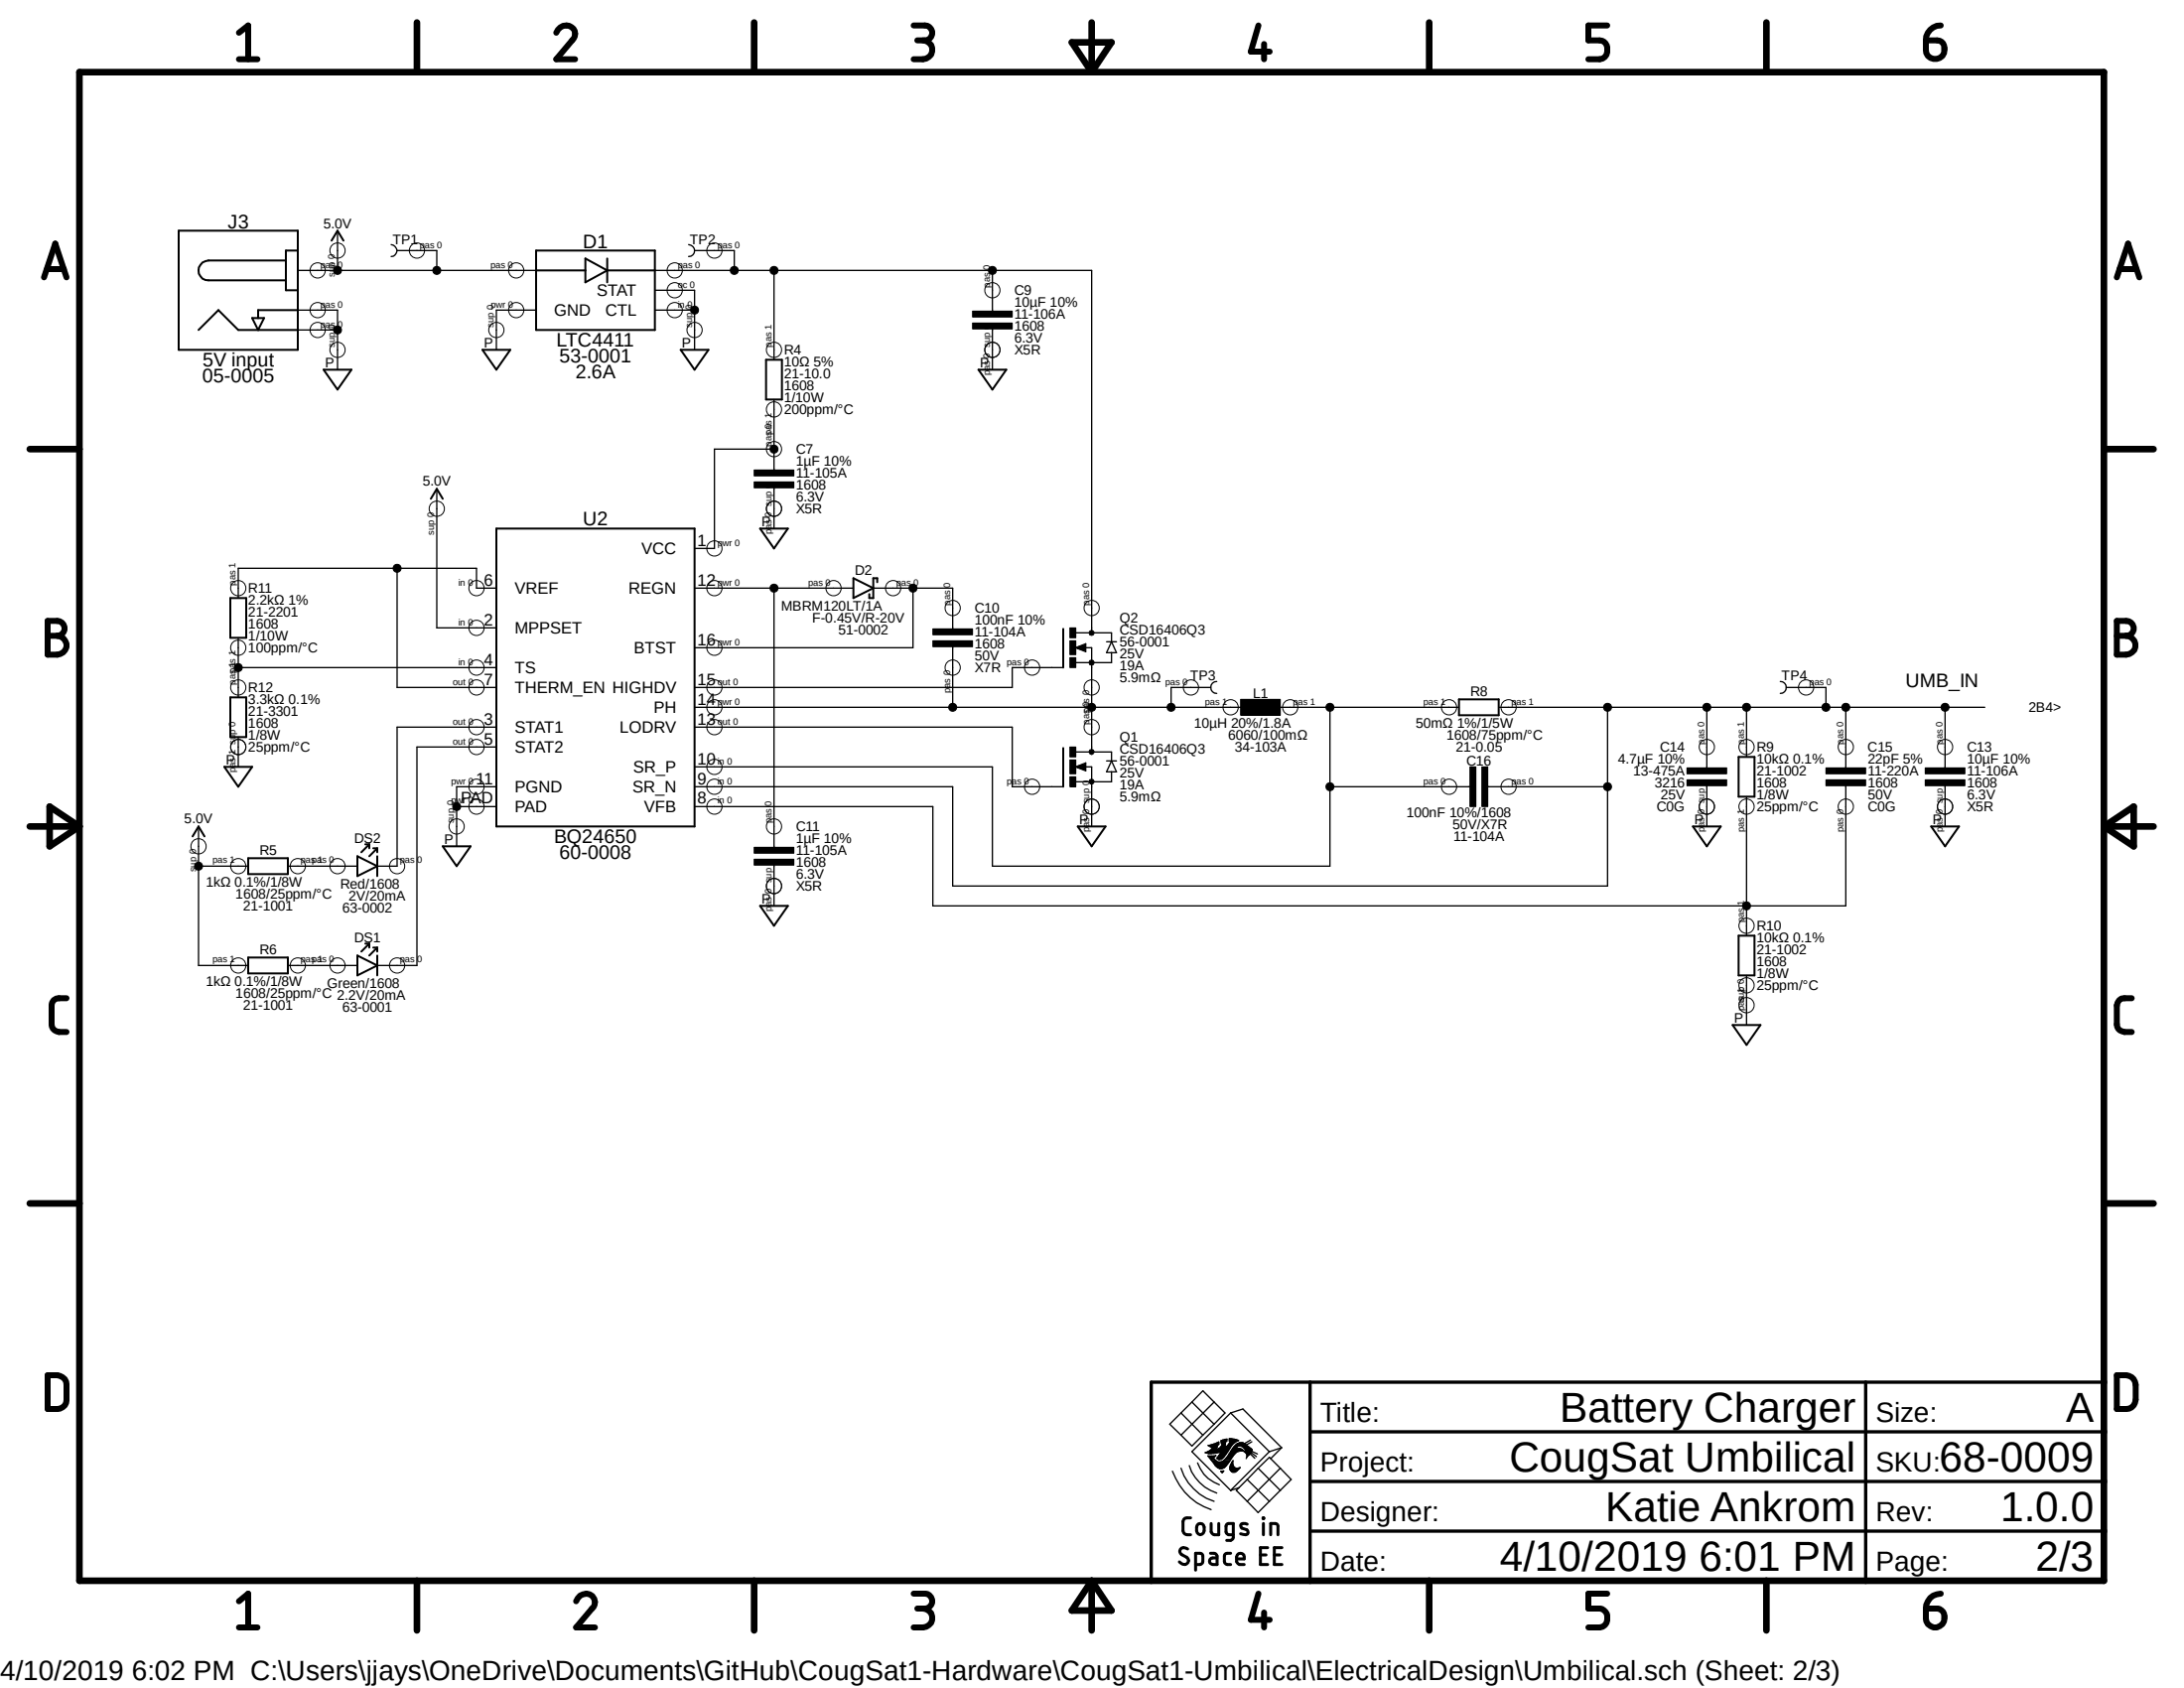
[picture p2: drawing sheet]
<svg xmlns="http://www.w3.org/2000/svg" width="279mm" height="216mm" viewBox="0 0 279 216" stroke-linecap="round" stroke-linejoin="round" font-family="sans-serif">
<path d="M3.4 .6l272.6 209.7M276 .6l-272.6 209.7" fill="none" stroke="#fff" stroke-width=".13"/>
<g fill="none" stroke="#000" stroke-width=".85">
<path d="M10.2 9.2h259v193h-259zM53.3 2.9v6.3M96.5 2.9v6.3M137.1 5.4h5.1l-2.5 3.8zM139.7 2.9v6.3M182.8 2.9v6.3M226 2.9v6.3M3.8 57.4h6.4M269.2 57.4h6.3M3.8 105.7h6.4M6.3 103.2l3.9 2.5-3.9 2.5zM269.2 105.7h6.3"/>
<path d="M269.2 105.7l3.8-2.5v5zM3.8 153.9h6.4M269.2 153.9h6.3M53.3 202.2v6.3M96.5 202.2v6.3M139.7 202.2v6.3M139.7 202.2l2.5 3.8h-5.1zM182.8 202.2v6.3M226 202.2v6.3"/>
</g>
<g fill="none" stroke="#000" stroke-width=".76">
<path d="M30.6 4.2l1.1-.9v4.3M30.6 7.6h2.3M71.2 4.2a1.23 1.23 0 0 1 1.2-.9 1.23 1.23 0 0 1 1.2 1l-.2 .6-2.2 2.7h2.4M116.9 3.3h1.4a.95 .95 0 0 1 1 .9 .95 .95 0 0 1-1 1h-1M118.1 5.2a1.21 1.21 0 0 1 1.2 1.2 1.21 1.21 0 0 1-1.2 1.2h-1.2M161 3.3l-1 3.3h2.4M161.7 5.6v2M205.6 3.3h-2.4v1.9h1.4a1.1 1.1 0 0 1 1 1.4 1.01 1.01 0 0 1-1 1h-1.4M246.4 5.2h1.4a.96 .96 0 0 1 1 1.1 1.19 1.19 0 0 1-1.2 1.3 1.19 1.19 0 0 1-1.2-1.3zM248.3 3.3a1.88 1.88 0 0 0-1.9 1.9M5.6 35.5l1.5-4.3 1.4 4.3M6 34.4h2.2"/>
<path d="M270.8 35.5l1.4-4.3 1.5 4.3M271.1 34.4h2.2M6.1 79.4h1.2a.95 .95 0 0 1 1 1 .95 .95 0 0 1-1 .9 1.21 1.21 0 0 1 1.2 1.2 1.21 1.21 0 0 1-1.2 1.2h-1.2zM270.8 79.4h1.2a.95 .95 0 0 1 1 1 .95 .95 0 0 1-1 .9 1.21 1.21 0 0 1 1.2 1.2 1.21 1.21 0 0 1-1.2 1.2h-1.2zM6.1 81.3h1.2M270.8 81.3h1.2M8.5 127.7h-1a.87 .87 0 0 0-.9 .9v2.4a.97 .97 0 0 0 .9 1h1M272.7 127.7h-.9a.94 .94 0 0 0-1 .9v2.4a.97 .97 0 0 0 1 1h.9M6.1 175.9a2.22 2.22 0 0 1 2.2 .5l.2 .3v.4v1.9a1.13 1.13 0 0 1-1.2 1.2h-1.2zM270.8 175.9a2.07 2.07 0 0 1 2.2 .5l.2 .7v1.9a1.21 1.21 0 0 1-1.2 1.2h-1.2zM30.6 204.8l1.1-1v4.4M30.6 208.2h2.3"/>
<path d="M73.7 204.8a1.2 1.2 0 0 1 1.4-1 1.2 1.2 0 0 1 1 1.4l-.2 .3-2.2 2.7h2.4M116.9 203.8h1.4a.95 .95 0 0 1 1 1 .95 .95 0 0 1-1 .9h-1M118.1 205.7a1.21 1.21 0 0 1 1.2 1.2 1.21 1.21 0 0 1-1.2 1.3h-1.2M161 203.8l-1 3.4h2.4M161.7 206.2v2M205.6 203.8h-2.4v1.9h1.4a1.23 1.23 0 0 1 .9 1.9l-.5 .5-.4 .1h-1.4M246.4 205.7h1.4a1.02 1.02 0 0 1 1 1.3 1.19 1.19 0 0 1-1.2 1.2 1.19 1.19 0 0 1-1.2-1.2zM248.3 203.8a1.88 1.88 0 0 0-1.9 1.9"/>
</g>
<path d="M167.6 176.8v25.4M238.7 176.8v25.4M269.2 176.8h-121.9v25.4M167.6 195.8h101.6M167.6 189.5h101.6M167.6 183.1h101.6" fill="none" stroke="#000" stroke-width=".42"/>
<g fill="none" stroke="#000" stroke-width=".17">
<path d="M38.1 39.7h5.1v7.6M38.1 34.6h30.5M43.2 29.5v5.1M50 31.3a.76 .76 0 0 1 .8 .7 .76 .76 0 0 1-.8 .8M50.8 32h5.1v2.6M68.6 39.7h-5.1v5M83.8 39.7h5.1M83.8 34.6h55.9v46.3M83.8 37.1h5.1v7.6M88.1 31.3a.76 .76 0 0 1 .8 .7 .76 .76 0 0 1-.8 .8M88.9 32h5v2.6M99 34.6v11.4"/>
<path d="M127 34.6v5.2M38.1 42.2h5.1M99 57.4h-7.6v12.7h-2.5M99 51.1v9M127 42.1v5.2M50.8 72.7v15.2h12.7M55.9 62.5v17.8h7.6M63.5 75.2h-2.5v-2.5h-30.5v3.8M88.9 75.2h20.3M99 62.4v5.2M99 75.2v33.2M111.7 75.2h10.2v5.2"/>
<path d="M116.8 75.2v7.6h-27.9M30.5 85.4h33M30.5 81.6v7.6M30.5 94.3v3.8M63.5 93h-12.7v17.8h-2.5M63.5 95.5h-10.2v28h-5M88.9 90.5h69.8M88.9 93h40.6v7.6h6.3M121.9 82.7v7.8M135.8 85.4h-6.3v2.5h-40.6M137.6 82.8l1.3-.5v1.1zM137.6 98.1l1.3-.5v1z"/>
<path d="M137.7 80.9h4.5v1.2M137.7 96.2h4.5v1.1M138.8 82.8h.9v13.4M138.8 98.1h.9v7.6M141.6 82.1h1.2M141.6 97.3h1.2M142.2 83.5v1.3h-4.6M142.2 98.7v1.3h-4.6M142.2 82.1l.6 1.4h-1.2zM142.2 97.3l.6 1.4h-1.2zM154.9 87.9h-5.1v2.6M155.7 87.2a.76 .76 0 0 0-.8 .7 .76 .76 0 0 0 .8 .8"/>
<path d="M163.8 90.5h22.8M170.1 90.5v20.3h-43.1v-12.7h-38.1M191.7 90.5h62.2M205.7 90.5v22.8h-83.8v-12.7h-33M218.4 90.5v7.7M223.4 90.5v6.3M227.8 87.2a.76 .76 0 0 1 .7 .7 .76 .76 0 0 1-.7 .8M228.5 87.9h5.1v2.6M236.1 90.5v7.7M248.8 90.5v7.7M25.4 105.7v17.8h6.3M25.4 110.8h6.3"/>
<path d="M36.8 110.8h8.9M58.4 103.2h5.1M63.5 100.6h-5.1v7.6M99 110.7v5.2M170.1 100.6h17.9M190.3 100.6h15.4M218.4 100.5v5.2M223.4 101.9v17.8M236.1 100.5v15.4h-116.8v-12.7h-30.4M248.8 100.5v5.2M36.8 123.5h8.9M223.4 124.8v6.3"/>
<path d="M152.5 179.3l1.4-1.4 2.8 2.8-1.4 1.5M152.5 179.3l-2.9 2.9 1.5 1.4M152.5 179.3l2.8 2.9M155.3 179.3l-4.2 4.3M150 188.2a7.9 7.9 0 0 0 4.9 4.9M151.1 187.8a6.6 6.6 0 0 0 4.2 4.2M151.1 183.6l1.4 1.4 1.4-1.4M151.1 180.7l2.8 2.9M152.1 187.5a5.5 5.5 0 0 0 3.6 3.5M153.2 187.1a4.4 4.4 0 0 0 2.8 2.8M154.3 185.8h1.6M154.3 185.8h1.3"/>
<path d="M154.5 185.7l-.3 .1 .7 .1 .8-.1 .5-.2-.3 .6M154.5 185.7h1.7M154.6 186.3h.8M154.6 184.9h1.1M154.6 186.4h.7M154.7 185.6h2.4M154.7 186.4h.5M154.7 185h1M154.7 186.4l.7 1M154.8 186.5h.5M154.8 185.5h2.4M154.9 186.6h.4"/>
<path d="M154.9 185.1h.8M154.9 184.8h.9M154.9 186.7h.5M154.9 185.4l-.4 .3M154.9 185.4h.7M155 185.3h.6M155 186.8h.5M155.1 186.9h.5M155.1 185.2h.6M155.1 185.3h.6M155.2 187.1h2M155.2 184.7h.7"/>
<path d="M155.2 186.4l.1 .2M155.3 187.2h1.8M155.3 182.2l-1.4 1.4M155.3 186.6l.5 .4M155.4 187.3h1.6M155.4 187.4l.2 .2M155.4 187.4h1.5M155.5 186.2h.1M155.5 184.6h.4M155.5 187.5h1.3M155.5 186.2h-1l.2 .2M155.5 186.2l-.3 .2"/>
<path d="M155.6 187.6a.7 .7 0 0 0 .9 .1M155.6 187.6h1.2M155.7 185.4h1.5M155.7 187.7h1M155.7 186.5h.7M155.7 186.4h.8M155.7 184.5h.2M155.8 186.4h.7M155.8 187.7h.7M155.8 186.6h.5M155.8 185.3h1.5M155.9 186.3h.7"/>
<path d="M155.9 184.4h.1M155.9 184.4v.3l-.2 .1-.1 .6M155.9 184.4l-.6 .3-.7 .2 .6 .3-.3 .2M155.9 186.2h.8M156 186.1h.8M156 185.3h1.4M156 186h.8M156.1 185.9h.8M156.1 185.2h1.3M156.1 185.8h.8M156.2 185.1l-.6 .3M156.2 185.8h.8"/>
<path d="M156.2 185.1h.6M156.2 184.3l.1 .3h.1l-.1 .3M156.2 185.7h.9M156.2 185h.5M156.2 184.4h.6M156.2 184.3h.7M156.3 188.3h.1M156.3 187h.9M156.3 184.5h.5M156.3 184.9l-.1 .2M156.3 184.9h.4M156.3 184.8h.4"/>
<path d="M156.3 184.7h.5M156.4 188.2l.1-.1-.2 .2M156.4 184.6h.4M156.4 186.9l-.3 .1h-.9M156.4 186.9h.9M156.4 184.2l-.2 .1M156.4 184.2h.5M156.5 188.2h-.3l.2 .2M156.5 186.8h.9M156.7 186.7h.7M156.7 184.1h.3l-.1 .3h-.7M156.7 184.1l-.3 .1"/>
<path d="M156.7 184.1h.2M156.7 187.7h-.2M156.7 184.9l.1 .2 .1-.1M156.8 184.4l-.1 .5M156.8 186.6h.7M156.8 185.1h.6M156.8 186.5h.7M156.8 187.5l-.1 .2M156.9 186.4h.7M156.9 185h.6M157 186.4h.6M157 184.9h.6"/>
<path d="M157.1 185.7l-.3 .3a.98 .98 0 0 1-.9 .7l-.2-.2 .2-.3M157.1 186.3h.6M157.1 186.3l-.7 .6M157.1 186.2h.7M157.1 184.8h.5M157.1 187.2l-.3 .3M157.2 184.7l-.3 .3M157.2 186.1h.6M157.2 184.7h.5M157.2 186h.7M157.3 185.9h.7M157.3 185.3l-.2 .4"/>
<path d="M157.3 184.6h.5M157.3 184.3h1M157.3 184.2h1M157.3 184.1h.8M157.3 184.5h.6M157.4 187.9h1.1M157.4 187.8h1.1M157.4 187.7h.6M157.4 187.7h.5M157.4 185.8h.7M157.4 188h1M157.4 187.6h.4"/>
<path d="M157.4 187.5h.4M157.4 184.4h.8M157.4 185.8h.8M157.4 184.4h.6M157.4 180.7l5 5M157.4 180.7l-4.9 5 5 5M157.4 180.7l1.6-.5 5 5M157.4 188.1h.9M157.4 187.4h.3M157.4 185.7h.9M157.5 187.3h.2M157.5 185.6h1.1"/>
<path d="M157.5 188.2h.7M157.5 187.2h.2M157.6 187.2h.1M157.6 185.5h1.4M157.6 187.1h.1M157.6 185.4h1.4M157.6 187h.1M157.6 185.3h1.2M157.7 188.3h.3M157.7 187.2v-.4l-.2 .5a.79 .79 0 0 0-.1 .8M157.7 187.2l.1 .3M157.7 186.9h.1"/>
<path d="M157.7 185.3h.4M157.8 187.5l.3 .3h.2l.4-.1-.7 .6h-.3l-.3-.2M157.8 185.2h.3M157.9 185.1h.3M157.9 185h.4M158 184.9h1.6M158.2 184.4a1.88 1.88 0 0 0-.9 .9M158.2 184.4l.3-.2-1.2-.2v.3h.1l-.2 .4M158.2 184.7h1.1M158.3 185l-.3 .2 .4 .1a.95 .95 0 0 1 .8 .4M158.3 184.6h.9M158.3 184.6l.7-.1 1.2 .9"/>
<path d="M158.3 184.6a4.1 4.1 0 0 0-1.2 1.7M158.3 185a.79 .79 0 0 1 1.1 .7h-.1l.2 .3M158.5 187.7h.1M158.8 185h.8M159 185.1h.8M159 185.6l.2 .1M159.1 185.2h.8M159.2 185.7h.1M159.2 185.6a1.53 1.53 0 0 0-1.8 1l-.3 .6M159.2 185.3h.8M159.3 185.3h.8M159.3 185.8h.8"/>
<path d="M159.3 185.4h.9M159.3 185.5h.8M159.4 185.8h.6M159.4 185.7h.7M159.4 185.6h.7M159.5 185.9h.5M159.5 186.4l-.1 .2M159.5 186.1h.3M159.5 186h.4M159.5 186l.1 .2M159.6 189.2l-1.4 1.4 1.4 1.4M159.6 189.2l2.8 2.8"/>
<path d="M159.6 186.3h.1M159.6 186.2h.1M159.6 186.2l-.1 .2M159.9 185.9l.6 .6M160 184.2l-.8 .5M160 185.9l-.4 .3M160.1 185.8l.6 .5M160.1 185.8l-.1 .1M160.1 185.6l.8 .4M160.1 184.4l-.7 .4h-1.3M160.2 185.4l-.1 .4M161 187.8l1.4-1.4 1.4 1.4"/>
<path d="M161 187.8l-1.4 1.4M161 187.8l2.8 2.8M162.4 185.7l-5 4.9 1.1-.3M163.8 187.8l1.4 1.4-4.2 4.3-1.4-1.5M163.8 187.8l-4.2 4.2M164 185.2l-1.6 .5M164 185.2l-1.4 1.4"/>
</g>
<g fill="none" stroke="#000" stroke-width=".38">
<path d="M151.9 198.1a.6 .6 0 0 0-1 .3l.3 .4 .6 .4a.51 .51 0 0 1 .2 .7 .51 .51 0 0 1-.7 .2l-.4-.3M152.3 194.1l-.7 .1-.3 .4v1.2l.1 .2 .4 .3h.5M153.2 195.1a.49 .49 0 0 1 .5-.2 .49 .49 0 0 1 .4 .4v.5a.49 .49 0 0 1-.5 .5 .49 .49 0 0 1-.5-.5zM154.9 198.7h.6l.2 .3v1.1h-.5a.42 .42 0 0 1-.5-.4 .42 .42 0 0 1 .5-.4h.5M154.9 194.9v1l.4 .4h.6v-1.4M157.4 198.7h-.6l-.2 .3 .1 .9 .3 .2h.4M157.8 196.3h-.6l-.3-.2-.1-.9 .2-.3h.8v1.7l-.1 .2-.3 .2h-.5M158.2 199.4h1a.51 .51 0 0 0-.4-.7 .51 .51 0 0 0-.6 .4v.6l.1 .2 .3 .2h.6M159.6 194.9a.61 .61 0 0 0-.9 .2l.2 .4 .6 .2 .2 .3-.1 .2-.2 .1-.7-.1M161.2 198.9h.8M161.6 194.1l.1 .1zM161.6 194.9v1.4"/>
<path d="M162.2 198h-1v2.1h1M162.6 196.3v-1.4h.6l.2 .1 .1 1.3M163 198.9h.7M164 198h-1v2.1h1M153 200.1h.5l.3-.2 .1-.9-.2-.3h-.7v2.1"/>
</g>
<g fill="none" stroke="#000" stroke-width=".25">
<path d="M22.9 29.5h15.2v15.2h-15.2zM36.6 33.3h-9.9a1.27 1.27 0 0 0-1.3 1.3 1.27 1.27 0 0 0 1.3 1.3h9.9M38.1 39.7h-5.1v1M38.1 32h-1.5v5.1h1.5M42.4 30.8l.8-1.3 .7 1.3M68.6 32h15.2v10.2h-15.2zM68.6 34.6h6.3M74.9 33.1l2.8 1.5-2.8 1.5zM77.7 34.6h6.1M77.7 33.1v3M25.4 42.2l2.5-2.5 2.6 2.5h7.6M32.3 40.7h1.5l-.8 1.5z"/>
<path d="M41.4 47.3h3.6l-1.8 2.5zM61.7 44.7h3.6l-1.8 2.6zM87.1 44.7h3.5l-1.7 2.6zM98 46h2v5.1h-2zM125.2 47.3h3.5l-1.7 2.5zM29.5 76.5h2v5.1h-2zM55.1 63.8l.8-1.3 .7 1.3M63.5 67.6h25.4v38.1h-25.4zM97.2 67.6h3.6l-1.8 2.5zM109.2 74l2.5 1.2-2.5 1.3zM112.2 74.5v-.5h-.5v2.5h-.5v-.5M28.7 98.1h3.6l-1.8 2.5z"/>
<path d="M29.5 89.2h2v5.1h-2zM136 80.4v5M136 95.7v4.9M186.6 89.5h5.1v2h-5.1zM222.4 96.8h2.1v5.1h-2.1zM24.6 107l.8-1.3 .8 1.3M31.7 109.8h5.1v2h-5.1zM45.7 109.5l2.6 1.3-2.6 1.3zM46.7 108h.5M47.2 108v.5M47.2 108l-1 1M47.8 108.5h.5"/>
<path d="M48.3 108.5v.5M48.3 109.5v2.6M48.3 108.5l-1.1 1M56.6 108.2h3.6l-1.8 2.6zM97.2 115.9h3.6l-1.8 2.5zM137.9 105.7h3.5l-1.7 2.5zM216.6 105.7h3.5l-1.7 2.5zM222.4 119.7h2.1v5.1h-2.1zM247.1 105.7h3.5l-1.8 2.5zM31.7 122.5h5.1v2h-5.1zM45.7 122.2l2.6 1.3-2.6 1.3zM46.7 120.7h.5"/>
<path d="M47.2 120.7l-1 1M47.2 120.7v.5M47.8 121.2h.5M48.3 121.2v.5M48.3 122.2v2.6M48.3 121.2l-1.1 1M221.7 131.1h3.5l-1.8 2.5z"/>
</g>
<g fill="#000">
<path d="M124.4 39.8h5.1v.8h-5.1z" fill-rule="evenodd"/>
<path d="M124.4 41.3h5.1v.8h-5.1z" fill-rule="evenodd"/>
<path d="M96.5 60.1h5.1v.8h-5.1z" fill-rule="evenodd"/>
<path d="M96.5 61.6h5.1v.8h-5.1z" fill-rule="evenodd"/>
<path d="M119.3 80.4h5.1v.8h-5.1z" fill-rule="evenodd"/>
<path d="M119.3 82h5.1v.7h-5.1z" fill-rule="evenodd"/>
<path d="M136.9 84.1h.7v1.3h-.7z" fill-rule="evenodd"/>
<path d="M136.9 80.3h.7v1.3h-.7z" fill-rule="evenodd"/>
<path d="M136.9 82h.7v1.7h-.7z" fill-rule="evenodd"/>
<path d="M136.9 99.4h.7v1.2h-.7z" fill-rule="evenodd"/>
<path d="M136.9 95.5h.7v1.3h-.7z" fill-rule="evenodd"/>
<path d="M136.9 97.2h.7v1.8h-.7z" fill-rule="evenodd"/>
<path d="M139.4 84.5l.3-.1 .2 .1 .1 .3-.1 .2-.2 .1-.3-.1-.1-.2z" fill-rule="evenodd"/>
<path d="M139.4 80.7l.3-.1 .2 .1 .1 .2-.1 .3-.2 .1-.3-.1-.1-.3z" fill-rule="evenodd"/>
<path d="M139.4 99.7h.3h.2l.1 .3-.1 .2-.2 .1-.3-.1-.1-.2z" fill-rule="evenodd"/>
<path d="M139.4 95.9l.3-.1 .2 .1 .1 .3-.1 .2-.2 .1-.3-.1-.1-.2z" fill-rule="evenodd"/>
<path d="M158.7 89.5h5.1v2h-5.1z" fill-rule="evenodd"/>
<path d="M188 98.1h.8v5.1h-.8z" fill-rule="evenodd"/>
<path d="M189.6 98.1h.7v5.1h-.7z" fill-rule="evenodd"/>
<path d="M215.8 98.2h5.1v.8h-5.1z" fill-rule="evenodd"/>
<path d="M215.8 99.7h5.1v.8h-5.1z" fill-rule="evenodd"/>
<path d="M233.6 98.2h5.1v.8h-5.1z" fill-rule="evenodd"/>
<path d="M233.6 99.7h5.1v.8h-5.1z" fill-rule="evenodd"/>
<path d="M246.3 98.2h5.1v.8h-5.1z" fill-rule="evenodd"/>
<path d="M246.3 99.7h5.1v.8h-5.1z" fill-rule="evenodd"/>
<path d="M96.5 108.4h5.1v.7h-5.1z" fill-rule="evenodd"/>
<path d="M96.5 109.9h5.1v.8h-5.1z" fill-rule="evenodd"/>
<circle cx="43.2" cy="34.6" r=".51"/>
<circle cx="55.9" cy="34.6" r=".51"/>
<circle cx="88.9" cy="39.7" r=".51"/>
<circle cx="93.9" cy="34.6" r=".51"/>
<circle cx="99" cy="34.6" r=".51"/>
<circle cx="127" cy="34.6" r=".51"/>
<circle cx="43.2" cy="42.2" r=".51"/>
<circle cx="99" cy="57.4" r=".51"/>
<circle cx="50.8" cy="72.7" r=".51"/>
<circle cx="99" cy="75.2" r=".51"/>
<circle cx="116.8" cy="75.2" r=".51"/>
<circle cx="30.5" cy="85.4" r=".51"/>
<circle cx="121.9" cy="90.5" r=".51"/>
<circle cx="139.7" cy="90.5" r=".51"/>
<circle cx="149.8" cy="90.5" r=".51"/>
<circle cx="170.1" cy="90.5" r=".51"/>
<circle cx="205.7" cy="90.5" r=".51"/>
<circle cx="218.4" cy="90.5" r=".51"/>
<circle cx="223.4" cy="90.5" r=".51"/>
<circle cx="233.6" cy="90.5" r=".51"/>
<circle cx="236.1" cy="90.5" r=".51"/>
<circle cx="248.8" cy="90.5" r=".51"/>
<circle cx="25.4" cy="110.8" r=".51"/>
<circle cx="58.4" cy="103.2" r=".51"/>
<circle cx="170.1" cy="100.6" r=".51"/>
<circle cx="205.7" cy="100.6" r=".51"/>
<circle cx="223.4" cy="115.9" r=".51"/>
</g>
<g fill="none" stroke="#000" stroke-width=".13">
<path d="M124.4 39.8h5.1v.8h-5.1zM124.4 41.3h5.1v.8h-5.1zM96.5 60.1h5.1v.8h-5.1zM96.5 61.6h5.1v.8h-5.1zM119.3 80.4h5.1v.8h-5.1zM119.3 82h5.1v.7h-5.1zM136.9 84.1h.7v1.3h-.7zM136.9 80.3h.7v1.3h-.7zM136.9 82h.7v1.7h-.7zM136.9 99.4h.7v1.2h-.7zM136.9 95.5h.7v1.3h-.7zM136.9 97.2h.7v1.8h-.7z"/>
<path d="M139.4 84.5l.3-.1 .2 .1 .1 .3-.1 .2-.2 .1-.3-.1-.1-.2zM139.4 80.7l.3-.1 .2 .1 .1 .2-.1 .3-.2 .1-.3-.1-.1-.3zM139.4 99.7h.3h.2l.1 .3-.1 .2-.2 .1-.3-.1-.1-.2zM139.4 95.9l.3-.1 .2 .1 .1 .3-.1 .2-.2 .1-.3-.1-.1-.2zM158.7 89.5h5.1v2h-5.1zM188 98.1h.8v5.1h-.8zM189.6 98.1h.7v5.1h-.7zM215.8 98.2h5.1v.8h-5.1zM215.8 99.7h5.1v.8h-5.1zM233.6 98.2h5.1v.8h-5.1zM233.6 99.7h5.1v.8h-5.1zM246.3 98.2h5.1v.8h-5.1z"/>
<path d="M246.3 99.7h5.1v.8h-5.1zM96.5 108.4h5.1v.7h-5.1zM96.5 109.9h5.1v.8h-5.1z"/>
<circle cx="40.6" cy="34.6" r=".98"/>
<circle cx="40.6" cy="39.7" r=".98"/>
<circle cx="43.2" cy="34.6" r=".51"/>
<circle cx="43.2" cy="32" r=".98"/>
<circle cx="53.3" cy="32" r=".98"/>
<circle cx="55.9" cy="34.6" r=".51"/>
<circle cx="66" cy="34.6" r=".98"/>
<circle cx="66" cy="39.7" r=".98"/>
<circle cx="86.3" cy="34.6" r=".98"/>
<circle cx="86.3" cy="39.7" r=".98"/>
<circle cx="86.3" cy="37.1" r=".98"/>
<circle cx="88.9" cy="39.7" r=".51"/>
<circle cx="91.4" cy="32" r=".98"/>
<circle cx="93.9" cy="34.6" r=".51"/>
<circle cx="99" cy="34.6" r=".51"/>
<circle cx="127" cy="34.6" r=".51"/>
<circle cx="127" cy="37.1" r=".98"/>
<circle cx="40.6" cy="42.2" r=".98"/>
<circle cx="43.2" cy="42.2" r=".51"/>
<circle cx="43.2" cy="44.7" r=".98"/>
<circle cx="63.5" cy="42.2" r=".98"/>
<circle cx="88.9" cy="42.2" r=".98"/>
<circle cx="99" cy="57.4" r=".51"/>
<circle cx="99" cy="44.7" r=".98"/>
<circle cx="99" cy="57.4" r=".98"/>
<circle cx="99" cy="52.4" r=".98"/>
<circle cx="127" cy="44.7" r=".98"/>
<circle cx="30.5" cy="75.2" r=".98"/>
<circle cx="50.8" cy="72.7" r=".51"/>
<circle cx="55.9" cy="65.1" r=".98"/>
<circle cx="61" cy="75.2" r=".98"/>
<circle cx="91.4" cy="75.2" r=".98"/>
<circle cx="91.4" cy="70.1" r=".98"/>
<circle cx="99" cy="75.2" r=".51"/>
<circle cx="99" cy="65.1" r=".98"/>
<circle cx="106.6" cy="75.2" r=".98"/>
<circle cx="114.3" cy="75.2" r=".98"/>
<circle cx="116.8" cy="75.2" r=".51"/>
<circle cx="121.9" cy="77.8" r=".98"/>
<circle cx="139.7" cy="77.8" r=".98"/>
<circle cx="30.5" cy="85.4" r=".51"/>
<circle cx="30.5" cy="87.9" r=".98"/>
<circle cx="30.5" cy="82.8" r=".98"/>
<circle cx="30.5" cy="95.5" r=".98"/>
<circle cx="61" cy="80.3" r=".98"/>
<circle cx="61" cy="93" r=".98"/>
<circle cx="61" cy="87.9" r=".98"/>
<circle cx="61" cy="95.5" r=".98"/>
<circle cx="61" cy="85.4" r=".98"/>
<circle cx="91.4" cy="90.5" r=".98"/>
<circle cx="91.4" cy="82.8" r=".98"/>
<circle cx="91.4" cy="87.9" r=".98"/>
<circle cx="91.4" cy="93" r=".98"/>
<circle cx="91.4" cy="98.1" r=".98"/>
<circle cx="121.9" cy="90.5" r=".51"/>
<circle cx="121.9" cy="85.4" r=".98"/>
<circle cx="132" cy="85.4" r=".98"/>
<circle cx="139.7" cy="90.5" r=".51"/>
<circle cx="139.7" cy="93" r=".98"/>
<circle cx="139.7" cy="87.9" r=".98"/>
<circle cx="149.8" cy="90.5" r=".51"/>
<circle cx="152.4" cy="87.9" r=".98"/>
<circle cx="157.4" cy="90.5" r=".98"/>
<circle cx="165.1" cy="90.5" r=".98"/>
<circle cx="170.1" cy="90.5" r=".51"/>
<circle cx="185.4" cy="90.5" r=".98"/>
<circle cx="193" cy="90.5" r=".98"/>
<circle cx="205.7" cy="90.5" r=".51"/>
<circle cx="218.4" cy="90.5" r=".51"/>
<circle cx="218.4" cy="95.5" r=".98"/>
<circle cx="223.4" cy="90.5" r=".51"/>
<circle cx="223.4" cy="95.5" r=".98"/>
<circle cx="231.1" cy="87.9" r=".98"/>
<circle cx="233.6" cy="90.5" r=".51"/>
<circle cx="236.1" cy="90.5" r=".51"/>
<circle cx="236.1" cy="95.5" r=".98"/>
<circle cx="248.8" cy="90.5" r=".51"/>
<circle cx="248.8" cy="95.5" r=".98"/>
<circle cx="25.4" cy="110.8" r=".51"/>
<circle cx="25.4" cy="108.2" r=".98"/>
<circle cx="30.5" cy="110.8" r=".98"/>
<circle cx="38.1" cy="110.8" r=".98"/>
<circle cx="43.2" cy="110.8" r=".98"/>
<circle cx="50.8" cy="110.8" r=".98"/>
<circle cx="58.4" cy="103.2" r=".51"/>
<circle cx="58.4" cy="105.7" r=".98"/>
<circle cx="61" cy="100.6" r=".98"/>
<circle cx="61" cy="103.2" r=".98"/>
<circle cx="91.4" cy="103.2" r=".98"/>
<circle cx="91.4" cy="100.6" r=".98"/>
<circle cx="99" cy="113.3" r=".98"/>
<circle cx="99" cy="105.7" r=".98"/>
<circle cx="132" cy="100.6" r=".98"/>
<circle cx="139.7" cy="103.2" r=".98"/>
<circle cx="170.1" cy="100.6" r=".51"/>
<circle cx="185.4" cy="100.6" r=".98"/>
<circle cx="193" cy="100.6" r=".98"/>
<circle cx="205.7" cy="100.6" r=".51"/>
<circle cx="218.4" cy="103.2" r=".98"/>
<circle cx="223.4" cy="115.9" r=".51"/>
<circle cx="223.4" cy="103.2" r=".98"/>
<circle cx="223.4" cy="118.4" r=".98"/>
<circle cx="236.1" cy="103.2" r=".98"/>
<circle cx="248.8" cy="103.2" r=".98"/>
<circle cx="30.5" cy="123.5" r=".98"/>
<circle cx="38.1" cy="123.5" r=".98"/>
<circle cx="43.2" cy="123.5" r=".98"/>
<circle cx="50.8" cy="123.5" r=".98"/>
<circle cx="223.4" cy="128.6" r=".98"/>
<circle cx="223.4" cy="126" r=".98"/>
</g>
<path d="M138.8 82.6l-.9 .2 .9 .3v-.3h-.3M138.8 97.8l-.9 .3 .9 .2v-.2h-.3" fill="none" stroke="#000" stroke-width=".34"/>
<g font-size="5.4">
<text x="199.5" y="181.9">Battery Charger</text>
<text x="264.3" y="181.9">A</text>
<text x="193.1" y="188.2">CougSat Umbilical</text>
<text x="248.1" y="188.2">68-0009</text>
<text x="205.4" y="194.6">Katie Ankrom</text>
<text x="255.9" y="194.6">1.0.0</text>
<text x="191.9" y="200.9">4/10/2019 6:01 PM</text>
<text x="260.4" y="200.9">2/3</text>
</g>
<g font-size="3.6">
<text x="168.9" y="181.9">Title:</text>
<text x="239.9" y="181.9">Size:</text>
<text x="168.9" y="188.2">Project:</text>
<text x="240" y="188.2">SKU:</text>
<text x="168.9" y="194.6">Designer:</text>
<text x="239.9" y="194.6">Rev:</text>
<text x="168.9" y="200.9">Date:</text>
<text x="239.9" y="200.9">Page:</text>
<text x="0" y="214.9">4/10/2019 6:02 PM C:\Users\jjays\OneDrive\Documents\GitHub\CougSat1-Hardware\CougSat1-Umbilical\ElectricalDesign\Umbilical.sch (Sheet: 2/3)</text>
</g>
<g font-size="2.5">
<text x="29.2" y="29.2">J3</text>
<text x="74.6" y="31.7">D1</text>
<text x="25.9" y="46.9">5V input</text>
<text x="71.2" y="44.4">LTC4411</text>
<text x="71.5" y="46.4">53-0001</text>
<text x="25.9" y="48.9">05-0005</text>
<text x="73.6" y="48.4">2.6A</text>
<text x="74.6" y="67.2">U2</text>
<text x="243.8" y="87.9">UMB_IN</text>
<text x="70.9" y="107.9">BQ24650</text>
<text x="71.5" y="109.9">60-0008</text>
</g>
<g font-size="2.1">
<text x="70.9" y="40.4">GND</text>
<text x="76.4" y="37.9">STAT</text>
<text x="77.4" y="40.4">CTL</text>
<text x="82.1" y="70.9">VCC</text>
<text x="89.2" y="69.8">1</text>
<text x="61.9" y="74.9">6</text>
<text x="65.8" y="76">VREF</text>
<text x="80.4" y="76">REGN</text>
<text x="89.2" y="74.9">12</text>
<text x="61.9" y="80">2</text>
<text x="65.8" y="81.1">MPPSET</text>
<text x="81.1" y="83.6">BTST</text>
<text x="89.2" y="82.5">16</text>
<text x="61.9" y="87.6">7</text>
<text x="61.9" y="85">4</text>
<text x="65.8" y="88.7">THERM_EN HIGHDV</text>
<text x="65.8" y="86.1">TS</text>
<text x="89.2" y="87.6">15</text>
<text x="61.9" y="95.2">5</text>
<text x="61.9" y="92.7">3</text>
<text x="65.8" y="93.8">STAT1</text>
<text x="79.3" y="93.8">LODRV</text>
<text x="83.6" y="91.2">PH</text>
<text x="89.2" y="90.1">14</text>
<text x="89.2" y="92.7">13</text>
<text x="60.9" y="100.3">11</text>
<text x="65.8" y="101.4">PGND</text>
<text x="65.8" y="96.3">STAT2</text>
<text x="80.9" y="101.4">SR_N</text>
<text x="81" y="98.8">SR_P</text>
<text x="89.2" y="97.7">10</text>
<text x="89.2" y="100.3">9</text>
<text x="59" y="102.8">PAD</text>
<text x="65.8" y="103.9">PAD</text>
<text x="82.4" y="103.9">VFB</text>
<text x="89.2" y="102.8">8</text>
</g>
<g font-size="1.8">
<text x="41.4" y="29.2">5.0V</text>
<text x="50.2" y="31.2">TP1</text>
<text x="88.3" y="31.2">TP2</text>
<text x="129.8" y="40.8">11-106A</text>
<text x="129.8" y="39.3">10µF 10%</text>
<text x="129.8" y="37.8">C9</text>
<text x="41.6" y="47">P</text>
<text x="61.9" y="44.5">P</text>
<text x="87.2" y="44.5">P</text>
<text x="100.3" y="46.9">10Ω 5%</text>
<text x="100.3" y="45.4">R4</text>
<text x="125.3" y="47">P</text>
<text x="129.8" y="42.3">1608</text>
<text x="129.8" y="43.9">6.3V</text>
<text x="129.8" y="45.4">X5R</text>
<text x="100.3" y="50">1608</text>
<text x="100.3" y="51.5">1/10W</text>
<text x="100.3" y="53">200ppm/°C</text>
<text x="100.3" y="48.4">21-10.0</text>
<text x="101.8" y="59.6">1µF 10%</text>
<text x="101.8" y="58.1">C7</text>
<text x="54.1" y="62.1">5.0V</text>
<text x="101.8" y="61.1">11-105A</text>
<text x="101.8" y="62.7">1608</text>
<text x="101.8" y="64.2">6.3V</text>
<text x="101.8" y="65.7">X5R</text>
<text x="97.4" y="67.4">P</text>
<text x="31.7" y="77.4">2.2kΩ 1%</text>
<text x="31.7" y="75.9">R11</text>
<text x="109.3" y="73.6">D2</text>
<text x="31.7" y="80.4">1608</text>
<text x="31.7" y="82">1/10W</text>
<text x="31.7" y="83.5">100ppm/°C</text>
<text x="31.7" y="78.9">21-2201</text>
<text x="99.9" y="78.1">MBRM120LT/1A</text>
<text x="103.9" y="79.7">F-0.45V R-20V</text>
<text x="107.2" y="81.2">51-0002</text>
<text x="110.2" y="79.7">/</text>
<text x="124.7" y="81.5">11-104A</text>
<text x="124.7" y="83">1608</text>
<text x="124.7" y="79.9">100nF 10%</text>
<text x="124.7" y="78.4">C10</text>
<text x="143.2" y="82.7">56-0001</text>
<text x="143.2" y="81.2">CSD16406Q3</text>
<text x="143.2" y="79.7">Q2</text>
<text x="31.7" y="88.6">R12</text>
<text x="124.7" y="84.5">50V</text>
<text x="124.7" y="86">X7R</text>
<text x="143.2" y="84.2">25V</text>
<text x="143.2" y="85.8">19A</text>
<text x="143.2" y="87.3">5.9mΩ</text>
<text x="152.2" y="87">TP3</text>
<text x="160.3" y="89.3">L1</text>
<text x="188.1" y="89.1">R8</text>
<text x="227.9" y="87">TP4</text>
<text x="31.7" y="93.1">1608</text>
<text x="31.7" y="94.7">1/8W</text>
<text x="31.7" y="91.6">21-3301</text>
<text x="31.7" y="90.1">3.3kΩ 0.1%</text>
<text x="143.2" y="94.9">Q1</text>
<text x="152.7" y="93.1">10µH 20%/1.8A</text>
<text x="157.1" y="94.7">6060/100mΩ</text>
<text x="181.1" y="93.1">50mΩ 1%/1/5W</text>
<text x="185" y="94.7">1608/75ppm/°C</text>
<text x="259.5" y="91.1">2B4&gt;</text>
<text x="28.9" y="97.8">P</text>
<text x="31.7" y="96.2">25ppm/°C</text>
<text x="143.2" y="98">56-0001</text>
<text x="143.2" y="99.5">25V</text>
<text x="143.2" y="101">19A</text>
<text x="143.2" y="96.4">CSD16406Q3</text>
<text x="157.9" y="96.2">34-103A</text>
<text x="186.2" y="96.2">21-0.05</text>
<text x="187.6" y="98">C16</text>
<text x="207" y="97.7">4.7µF 10%</text>
<text x="208.9" y="99.2">13-475A</text>
<text x="211.7" y="100.8">3216</text>
<text x="212.3" y="96.2">C14</text>
<text x="224.7" y="100.8">1608</text>
<text x="224.7" y="99.2">21-1002</text>
<text x="224.7" y="97.7">10kΩ 0.1%</text>
<text x="224.7" y="96.2">R9</text>
<text x="238.9" y="96.2">C15</text>
<text x="238.9" y="99.2">11-220A</text>
<text x="238.9" y="100.8">1608</text>
<text x="238.9" y="97.7">22pF 5%</text>
<text x="251.6" y="99.2">11-106A</text>
<text x="251.6" y="100.8">1608</text>
<text x="251.6" y="97.7">10µF 10%</text>
<text x="251.6" y="96.2">C13</text>
<text x="23.6" y="105.3">5.0V</text>
<text x="45.3" y="107.9">DS2</text>
<text x="56.8" y="108">P</text>
<text x="101.8" y="107.9">1µF 10%</text>
<text x="101.8" y="106.3">C11</text>
<text x="138.1" y="105.5">P</text>
<text x="143.2" y="102.5">5.9mΩ</text>
<text x="179.9" y="104.6">100nF 10%/1608</text>
<text x="185.8" y="106.1">50V X7R</text>
<text x="185.9" y="107.6">11-104A</text>
<text x="188.9" y="106.1">/</text>
<text x="211.9" y="103.8">C0G</text>
<text x="212.4" y="102.3">25V</text>
<text x="216.7" y="105.5">P</text>
<text x="224.7" y="102.3">1/8W</text>
<text x="224.7" y="103.8">25ppm/°C</text>
<text x="238.9" y="102.3">50V</text>
<text x="238.9" y="103.8">C0G</text>
<text x="247.2" y="105.5">P</text>
<text x="251.6" y="102.3">6.3V</text>
<text x="251.6" y="103.8">X5R</text>
<text x="26.3" y="113.5">1kΩ 0.1%/1/8W</text>
<text x="33.2" y="109.4">R5</text>
<text x="43.5" y="113.7">Red/1608</text>
<text x="101.8" y="109.4">11-105A</text>
<text x="101.8" y="110.9">1608</text>
<text x="101.8" y="112.4">6.3V</text>
<text x="101.8" y="114">X5R</text>
<text x="30.1" y="115">1608/25ppm/°C</text>
<text x="31.1" y="116.5">21-1001</text>
<text x="43.8" y="116.8">63-0002</text>
<text x="44.6" y="115.2">2V/20mA</text>
<text x="97.4" y="115.6">P</text>
<text x="224.7" y="119">R10</text>
<text x="33.2" y="122.1">R6</text>
<text x="45.3" y="120.6">DS1</text>
<text x="224.7" y="123.6">1608</text>
<text x="224.7" y="125.1">1/8W</text>
<text x="224.7" y="122.1">21-1002</text>
<text x="224.7" y="120.6">10kΩ 0.1%</text>
<text x="26.3" y="126.2">1kΩ 0.1%/1/8W</text>
<text x="30.1" y="127.7">1608/25ppm/°C 2.2V/20mA</text>
<text x="31.1" y="129.2">21-1001</text>
<text x="41.8" y="126.4">Green/1608</text>
<text x="43.8" y="129.5">63-0001</text>
<text x="221.8" y="130.9">P</text>
<text x="224.7" y="126.7">25ppm/°C</text>
</g>
<g font-size="1.2">
<text x="41" y="34.2">pas 0</text>
<text x="42.8" y="35.4" transform="rotate(-90 42.8 35.4)">sup 0</text>
<text x="53.7" y="31.7">pas 0</text>
<text x="62.7" y="34.2">pas 0</text>
<text x="86.7" y="34.2">pas 0</text>
<text x="91.8" y="31.7">pas 0</text>
<text x="41" y="39.3">pas 0</text>
<text x="41" y="41.9">pas 0</text>
<text x="62.8" y="39.3">pwr 0</text>
<text x="63.1" y="41.9" transform="rotate(-90 63.1 41.9)">sup 0</text>
<text x="86.7" y="39.3">in 0</text>
<text x="86.7" y="36.8">oc 0</text>
<text x="88.5" y="41.9" transform="rotate(-90 88.5 41.9)">sup 0</text>
<text x="126.6" y="36.8" transform="rotate(-90 126.6 36.8)">pas 0</text>
<text x="42.8" y="44.4" transform="rotate(-90 42.8 44.4)">sup 0</text>
<text x="98.7" y="44.4" transform="rotate(-90 98.7 44.4)">pas 1</text>
<text x="126.6" y="48" transform="rotate(-90 126.6 48)">pas 0 sup 0</text>
<text x="98.7" y="57.1" transform="rotate(-90 98.7 57.1)">pas 0</text>
<text x="98.7" y="55.7" transform="rotate(-90 98.7 55.7)">pas 1</text>
<text x="55.5" y="68.4" transform="rotate(-90 55.5 68.4)">sup 0</text>
<text x="91.8" y="69.8">pwr 0</text>
<text x="98.7" y="68.4" transform="rotate(-90 98.7 68.4)">pas 0 sup 0</text>
<text x="30.1" y="74.9" transform="rotate(-90 30.1 74.9)">pas 1</text>
<text x="58.6" y="74.9">in 0</text>
<text x="91.8" y="74.9">pwr 0</text>
<text x="103.4" y="74.9">pas 0</text>
<text x="114.6" y="74.9">pas 0</text>
<text x="121.5" y="77.4" transform="rotate(-90 121.5 77.4)">pas 0</text>
<text x="139.3" y="77.4" transform="rotate(-90 139.3 77.4)">pas 0</text>
<text x="58.6" y="80">in 0</text>
<text x="91.8" y="82.5">pwr 0</text>
<text x="30.1" y="86.1" transform="rotate(-90 30.1 86.1)">pas 1</text>
<text x="57.9" y="87.6">out 0</text>
<text x="58.6" y="85">in 0</text>
<text x="91.8" y="87.6">out 0</text>
<text x="121.5" y="88.6" transform="rotate(-90 121.5 88.6)">pas 0</text>
<text x="128.8" y="85">pas 0</text>
<text x="149.1" y="87.6">pas 0</text>
<text x="231.4" y="87.6">pas 0</text>
<text x="57.9" y="95.2">out 0</text>
<text x="57.9" y="92.7">out 0</text>
<text x="91.8" y="90.1">pwr 0</text>
<text x="91.8" y="92.7">out 0</text>
<text x="139.3" y="91.2" transform="rotate(-90 139.3 91.2)">pas 0</text>
<text x="154.1" y="90.1">pas 1</text>
<text x="165.4" y="90.1">pas 1</text>
<text x="182.1" y="90.1">pas 1</text>
<text x="193.3" y="90.1">pas 1</text>
<text x="218" y="95.2" transform="rotate(-90 218 95.2)">pas 0</text>
<text x="223.1" y="95.2" transform="rotate(-90 223.1 95.2)">pas 1</text>
<text x="235.8" y="95.2" transform="rotate(-90 235.8 95.2)">pas 0</text>
<text x="248.5" y="95.2" transform="rotate(-90 248.5 95.2)">pas 0</text>
<text x="30.1" y="98.8" transform="rotate(-90 30.1 98.8)">pas 1 sup 0</text>
<text x="57.7" y="100.3">pwr 0</text>
<text x="91.8" y="97.7">in 0</text>
<text x="91.8" y="100.3">in 0</text>
<text x="128.8" y="100.3">pas 0</text>
<text x="182.1" y="100.3">pas 0</text>
<text x="193.3" y="100.3">pas 0</text>
<text x="57.7" y="102.8">pwr 0</text>
<text x="58" y="105.3" transform="rotate(-90 58 105.3)">sup 0</text>
<text x="91.8" y="102.8">in 0</text>
<text x="98.7" y="105.3" transform="rotate(-90 98.7 105.3)">pas 0</text>
<text x="139.3" y="106.4" transform="rotate(-90 139.3 106.4)">pas 0 sup 0</text>
<text x="218" y="106.4" transform="rotate(-90 218 106.4)">pas 0 sup 0</text>
<text x="223.1" y="106.4" transform="rotate(-90 223.1 106.4)">pas 1</text>
<text x="235.8" y="106.4" transform="rotate(-90 235.8 106.4)">pas 0</text>
<text x="248.5" y="106.4" transform="rotate(-90 248.5 106.4)">pas 0 sup 0</text>
<text x="25.1" y="111.5" transform="rotate(-90 25.1 111.5)">sup 0</text>
<text x="27.2" y="110.4">pas 1</text>
<text x="38.4" y="110.4">pas 1</text>
<text x="39.9" y="110.4">pas 0</text>
<text x="51.1" y="110.4">pas 0</text>
<text x="98.7" y="116.6" transform="rotate(-90 98.7 116.6)">pas 0 sup 0</text>
<text x="223.1" y="118" transform="rotate(-90 223.1 118)">pas 1</text>
<text x="27.2" y="123.1">pas 1</text>
<text x="38.4" y="123.1">pas 1</text>
<text x="39.9" y="123.1">pas 0</text>
<text x="51.1" y="123.1">pas 0</text>
<text x="223.1" y="129.3" transform="rotate(-90 223.1 129.3)">pas 1</text>
<text x="223.1" y="128.2" transform="rotate(-90 223.1 128.2)">sup 0</text>
</g>
</svg>
